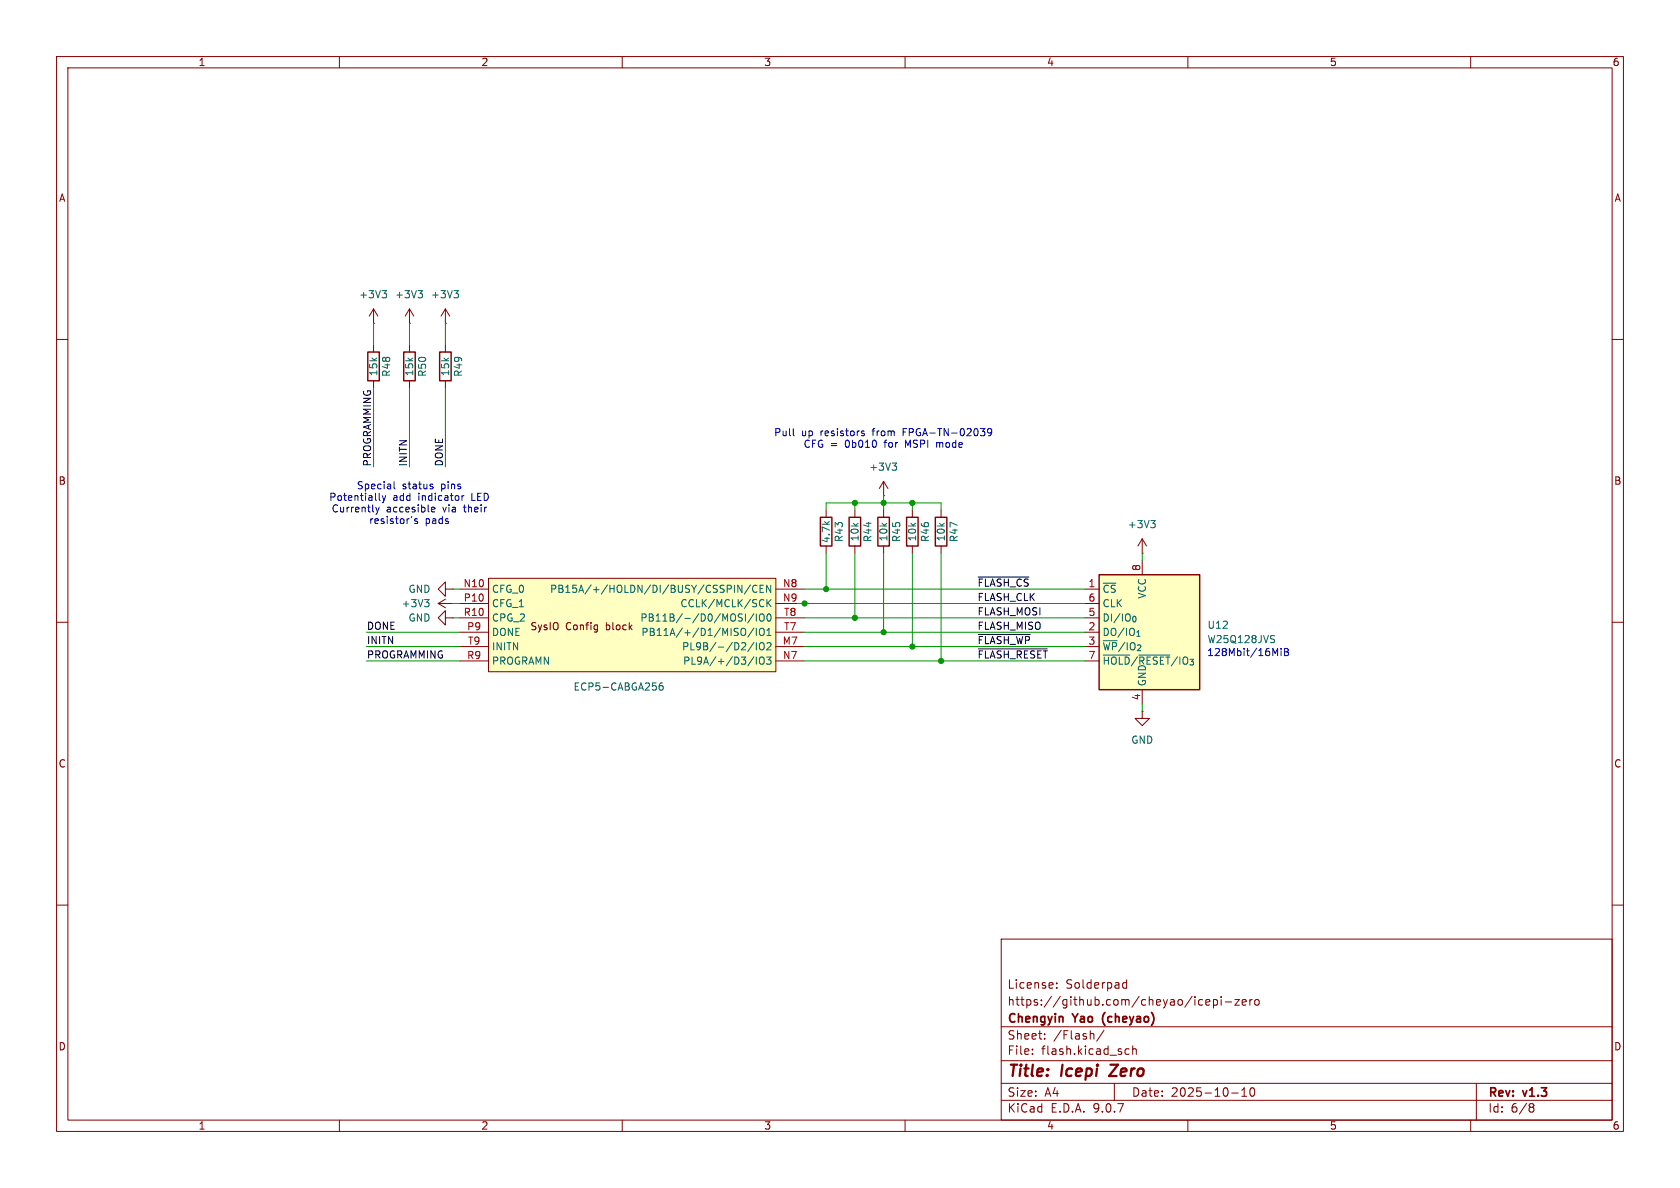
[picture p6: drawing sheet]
<svg xmlns="http://www.w3.org/2000/svg" width="297mm" height="210mm" viewBox="0 0 297 210" stroke-linecap="round" stroke-linejoin="round" font-family="sans-serif">
<g fill="none" stroke="#840000" stroke-width=".18">
<path d="M10 10h277v190h-277zM12 12h273v186h-273zM60 10v2M110 10v2M160 10v2M210 10v2M260 10v2M10 60h2M66 61v1.2M66 67.3v1.3M72.4 61v1.2M72.4 67.3v1.3"/>
<path d="M78.7 61v1.2M78.7 67.3v1.3M285 60h2M156.2 90.2v1.2M156.2 96.5v1.3M10 110h2M78.7 109.2v-1.2l-1.2 1.2 1.2 1.3v-1.3h1.3M80 109.2h.1M285 110h2M10 160h2M177 166h108v32h-108zM186.8 174.6v.1"/>
<path d="M186.8 173.8v.1M198.5 174.4l.2 .3 .5-.1M199.2 173.2v1.5M199.2 173.8l-.5-.1-.2 .3M212 177.6h.6M212 176.8h.6M213.2 177.2l.7-.1-.1-.3-.4-.1-.2 .2v.7h.6M214.5 176.8l.5-.1 .2 .3v.4l-.1 .2h-.6M214.5 176.7v1.5M215.9 176.2v.1M215.9 176.7v1M216.6 177.1h1.1"/>
<path d="M218.3 176.7h.8l-.8 1h.8M219.6 177.2l.7-.1-.1-.3-.4-.1-.2 .2 .1 .7h.5M221 176.7v1M221.4 176.7l-.3 .1-.1 .2M222 176.8l.3-.1 .3 .3v.4l-.3 .3-.3-.1-.2-.2v-.4zM285 160h2M60 198v2M110 198v2M160 198v2M177 194.5h108M177 191.5h108M177 187.5h108"/>
<path d="M177 181.5h108M182.5 186.3v.1M182.5 185.5v.1M184.7 183.6v.1M184.7 182.8v.1M193.2 182.7l.2 .2v.8M195.2 182.1l-1.3 2M197 191.5v3M199 186.3l.2 .1 .4-.1M199.6 185.5l-.4-.1-.2 .1M200.2 185.5l.3-.1 .3 .1 .1 .9M200.2 184.9v1.5"/>
<path d="M210 198v2M217.7 193.2h1.2M219.5 193.8h.9M219.5 192.7l.5-.4v1.5M221.1 192.4l.2-.1a.81 .81 0 0 1 .6 .6 .81 .81 0 0 1-.3 .8l-.1 .1a.81 .81 0 0 1-.4-1.4zM260 198v2M261 191.5v6.5M270.6 195.1l.4 .1 .2 .2-.3 .3M270.6 195.7h.3M270.9 195.7l.2 .2 .1 .4-.2 .2-.4 .1"/>
</g>
<path d="M197.6 188.2l-1.5 2h1.3" fill="none" stroke="#840000" stroke-width=".4"/>
<path d="M65 62.2h2.1v5.1h-2.1zM71.4 62.2h2v5.1h-2zM77.7 62.2h2.1v5.1h-2.1zM155.2 91.4h2v5.1h-2z" fill="none" stroke="#840000" stroke-width=".25"/>
<path d="M86.4 102.2h50.8v16.5h-50.8z" fill="#ffffc2"/>
<g fill="none" stroke="#840000" stroke-width=".18">
<path d="M66 57.2h.1M66 54.6l-.7 1.3M66 54.6l.8 1.3M66 54.6v2.6M72.4 57.2h.1M72.4 54.6l-.8 1.3M72.4 54.6l.8 1.3M72.4 54.6v2.6M78.7 57.2h.1M78.7 54.6l-.7 1.3M78.7 54.6l.8 1.3M78.7 54.6v2.6"/>
<path d="M146 90.2v1.2M146 96.5v1.3M151.1 90.2v1.2M151.1 96.5v1.3M77.5 106.7h2.5M77.5 106.7l1.2 .7M78.7 104.1v-1.2l-1.2 1.2 1.2 1.3v-1.3h1.3M78.7 105.9l-1.2 .8M80 106.7h.1M80 104.1h.1M81.3 104.1h5.1M81.3 106.7h5.1"/>
<path d="M81.3 109.2h5.1M81.3 111.8h5.1M81.3 114.3h5.1M81.3 116.8h5.1M86.4 102.2h50.8v16.5h-50.8zM105.5 110.5h.1M105.6 110.5v1.1M105.6 111.3h-.1M137.2 104.1h5M137.2 106.7h5M137.2 109.2h5M137.2 111.8h5"/>
<path d="M137.2 114.3h5M137.2 116.8h5M201.9 125.7v1.3h1.3l-1.3 1.3-1.2-1.3h1.2M201.9 125.7h.1"/>
</g>
<g fill="none" stroke="#006464" stroke-width=".18">
<path d="M67.6 51.4h.7l-.4 .5M68.1 51.9l.2 .2v.3l-.2 .2M73.9 51.4h.8l-.4 .5M74.4 51.9l.3 .2v.3l-.3 .2M80.3 51.4h.7l-.4 .5M80.8 51.9l.2 .2v.3l-.2 .2M75.1 106h.7l-.4 .5M75.6 106.5l.2 .2v.3l-.2 .3M131.2 103.4v1.3l-.8-1.3v1.3M131.7 111.1a.9 .9 0 0 1 0 1.2M131.8 108.5v1.3M132.7 103.4l-1.1 1.6"/>
<path d="M133.3 108.5l-1.1 1.6M133.3 111l-1.1 1.6M133.3 113.5l-1.1 1.7M133.3 116.1l-1.1 1.6M133.7 108.5v1.3M133.7 111.1v1.2M133.7 113.6v1.3M133.7 116.1v1.3M133.8 103.6a.6 .6 0 0 0-.8 .4 .6 .6 0 0 0 .6 .7l.2-.1M134.3 108.7l.3-.2a.43 .43 0 0 1 .5 .5v.4a.42 .42 0 0 1-.4 .4 .42 .42 0 0 1-.4-.4zM134.3 111.3l.3-.2a.43 .43 0 0 1 .5 .4v.4a.42 .42 0 0 1-.4 .5 .42 .42 0 0 1-.4-.5zM134.3 113.8l.3-.2a.43 .43 0 0 1 .5 .4v.5a.42 .42 0 0 1-.4 .4 .42 .42 0 0 1-.4-.4z"/>
<path d="M134.3 116.3l.3-.2a.43 .43 0 0 1 .5 .5v.4a.42 .42 0 0 1-.4 .4 .42 .42 0 0 1-.4-.4zM134.4 104.1h.4M135 103.4h-.6v1.3h.6M135.5 116.1h.8l-.4 .5 .3 .2v.5l-.1 .1-.6-.1M135.6 106v1.3M135.6 113.7l.5-.1 .2 .4-.8 .9h.8M135.6 112.3h.7M135.6 111.4l.3-.3v1.2M135.7 108.7l.2-.2a.68 .68 0 0 1 .4 .7 .68 .68 0 0 1-.4 .6l-.2-.1-.1-.4zM135.8 106.5l.5 .8M136.2 103.4v1.3l-.7-1.3v1.3M136.3 106l-.7 .7"/>
<path d="M117.1 120.7l-.3 .1a.86 .86 0 0 0 0 1.2l.4-.1v-.5l-.2-.2h-.2l-.3 .2"/>
</g>
<path d="M145 91.4h2.1v5.1h-2.1zM150.1 91.4h2v5.1h-2z" fill="none" stroke="#840000" stroke-width=".25"/>
<path d="M194.3 101.6h17.8v20.3h-17.8z" fill="#ffffc2"/>
<path d="M160.3 91.4h2v5.1h-2zM165.4 91.4h2v5.1h-2zM194.3 101.6h17.8v20.3h-17.8z" fill="none" stroke="#840000" stroke-width=".25"/>
<g fill="none" stroke="#840000" stroke-width=".18">
<path d="M156.2 87.6h.1M156.2 85.1l-.8 1.3M156.2 85.1l.8 1.3M156.2 85.1v2.5M161.3 90.2v1.2M161.3 96.5v1.3M166.4 90.2v1.2M166.4 96.5v1.3M201.9 97.8h.1M201.9 95.3v2.5M201.9 99.1v2.5M201.9 95.3l-.7 1.2"/>
<path d="M201.9 95.3l.8 1.2M191.8 104.1h2.5M191.8 106.7h2.5M191.8 109.2h2.5M191.8 111.8h2.5M191.8 114.3h2.5M191.8 116.8h2.5M201.9 121.9v2.6"/>
</g>
<path d="M157.7 81.9h.8l-.4 .4M158.3 82.3l.2 .3v.3l-.2 .2M203.4 92h.8l-.4 .5M204 92.5l.2 .2v.3l-.2 .3M195 115.8h4.8M201.3 115.8h5.5M224.8 112.3l.5 .1M225.1 113l.2 .2-.2 .4" fill="none" stroke="#006464" stroke-width=".18"/>
<path d="M172.9 102h9M172.9 114.7h12.3M172.9 112.2h9.2" fill="none" stroke="#0f0f0f" stroke-width=".18"/>
<g fill="none" stroke="#009600" stroke-width=".18">
<path d="M66 57.2v3.8M72.4 57.2v3.8M78.7 57.2v3.8M66 68.6v14M72.4 68.6v14M78.7 68.6v14M146 90.2v-1.3h20.4v1.3M146 97.8v6.3M151.1 88.9v1.3M151.1 97.8v11.4M156.2 87.6v2.6M156.2 97.8v14"/>
<path d="M161.3 88.9v1.3M161.3 97.8v16.5M166.4 97.8v19M201.9 97.8v1.3M64.8 114.3h16.5M64.8 111.8h16.5M64.8 116.8h16.5M80 104.1h1.3M80 109.2h1.3M80 106.7h1.3M141 106.7h50.8M142.2 114.3h49.6"/>
<path d="M142.2 111.8h49.6M142.2 116.8h49.6M142.2 104.1h49.6M142.2 109.2h49.6M201.9 124.5v1.2"/>
</g>
<g fill="none" stroke="#0000c2" stroke-width=".18">
<path d="M140.2 75.8v1l.2 .2M152.3 76.5l.5 .2v.1l-.2 .2h-.3M152.3 76.2h.5M165.6 78.2v.9M165.8 78.2l-.2 .2M173.3 75.8h.8l-.4 .4M173.9 76.2l.2 .3v.3l-.2 .2M175.3 76.3l-.2 .2h-.3l-.2-.2 .1-.5h.4l.2 .1a.84 .84 0 0 1-.3 1.1h-.3M66.4 89.7l.3 .8M66.7 90.5l-.3 .4M67 89.7l-.3 .8M67 87.2v1.1l.2 .2"/>
<path d="M67.6 87.6l.3 .9M67.9 88.5l-.3 .4M68.2 87.6l-.3 .9M69.7 85.1v1.1l.2 .2M72.8 91.3l-.1 .2M73.8 91.8l-.3-.1-.2 .2 .1 .2 .4 .1v.3h-.5M76.2 86l.3 .1 .1 .1-.2 .2h-.3M76.2 85.6h.3M76.3 90.1l.6-.1-.1-.3h-.3l-.2 .1 .1 .6h.4M81.7 87.6v.9M82 87.6l-.3 .3M225.4 115.5l.5-.9v1.3"/>
<path d="M226.5 114.6v.2M226.5 115.1v.8M227.1 114.6h.4l.2 .3-.2 .3 .2 .2 .1 .3-.2 .2h-.5zM227.1 115.2h.4"/>
</g>
<g fill="#009600" stroke="#009600" stroke-width=".18">
<circle cx="161.3" cy="88.9" r=".46"/>
<circle cx="142.2" cy="106.7" r=".46"/>
<circle cx="151.1" cy="109.2" r=".46"/>
<circle cx="166.4" cy="116.8" r=".46"/>
<circle cx="161.3" cy="114.3" r=".46"/>
<circle cx="151.1" cy="88.9" r=".46"/>
<circle cx="156.2" cy="88.9" r=".46"/>
<circle cx="156.2" cy="111.8" r=".46"/>
<circle cx="146" cy="104.1" r=".46"/>
</g>
<g font-size="2.8" fill="#840000">
<text x="178" y="190.9">Title:</text>
<text x="187.7" y="190.9">Icepi</text>
<text x="197.1" y="190.9">Zero</text>
</g>
<g font-size="2.1" fill="#840000">
<text x="178" y="178">https://github.com/cheyao/icepi-zero</text>
<text x="178" y="175">License:</text>
<text x="188.4" y="175">Solderpad</text>
<text x="178" y="184">Sheet:</text>
<text x="178" y="181.2">Chengyin</text>
<text x="186.2" y="184">/Flash/</text>
<text x="189.8" y="181.2">Yao</text>
<text x="195.6" y="181.2">(cheyao)</text>
<text x="178" y="186.7">File:</text>
<text x="184.1" y="186.7">flash.kicad_sch</text>
<text x="178" y="196.9">KiCad</text>
<text x="178" y="194.1">Size:</text>
<text x="184.7" y="194.1">A4</text>
<text x="185.7" y="196.9">E.D.A.</text>
<text x="193.3" y="196.9">9.0.7</text>
<text x="200" y="194.1">Date:</text>
<text x="207" y="194.1">2025-10-10</text>
<text x="263" y="194.3">Rev:</text>
<text x="263" y="196.9">Id:</text>
<text x="267.1" y="196.9">6/8</text>
<text x="269.4" y="194.3">v1.3</text>
</g>
<g font-size="1.8" fill="#840000">
<text x="35" y="11.9">1</text>
<text x="85" y="11.9">2</text>
<text x="135" y="11.9">3</text>
<text x="185" y="11.9">4</text>
<text x="235" y="11.9">5</text>
<text x="285" y="11.9">6</text>
<text x="10.3" y="35.9">A</text>
<text x="285.3" y="35.9">A</text>
<text x="10.3" y="85.9">B</text>
<text x="285.3" y="85.9">B</text>
<text x="93.7" y="111.6">SysIO</text>
<text x="100" y="111.6">Config</text>
<text x="107.2" y="111.6">block</text>
<text x="10.3" y="135.9">C</text>
<text x="285.3" y="135.9">C</text>
<text x="10.3" y="185.9">D</text>
<text x="285.3" y="185.9">D</text>
<text x="35" y="199.9">1</text>
<text x="85" y="199.9">2</text>
<text x="135" y="199.9">3</text>
<text x="185" y="199.9">4</text>
<text x="235" y="199.9">5</text>
<text x="285" y="199.9">6</text>
</g>
<g font-size="1.8" fill="#006464">
<text x="63.4" y="52.9">+3V3</text>
<text x="69.7" y="52.9">+3V3</text>
<text x="76.1" y="52.9">+3V3</text>
<text x="66.9" y="66.6" transform="rotate(-90 66.9 66.6)">15k</text>
<text x="69.2" y="66.7" transform="rotate(-90 69.2 66.7)">R48</text>
<text x="73.3" y="66.6" transform="rotate(-90 73.3 66.6)">15k</text>
<text x="75.5" y="66.7" transform="rotate(-90 75.5 66.7)">R50</text>
<text x="79.6" y="66.6" transform="rotate(-90 79.6 66.6)">15k</text>
<text x="81.9" y="66.7" transform="rotate(-90 81.9 66.7)">R49</text>
<text x="153.6" y="83.4">+3V3</text>
<text x="149.2" y="95.9" transform="rotate(-90 149.2 95.9)">R43</text>
<text x="152" y="95.8" transform="rotate(-90 152 95.8)">10k</text>
<text x="154.3" y="95.9" transform="rotate(-90 154.3 95.9)">R44</text>
<text x="157.1" y="95.8" transform="rotate(-90 157.1 95.8)">10k</text>
<text x="159.4" y="95.9" transform="rotate(-90 159.4 95.9)">R45</text>
<text x="162.2" y="95.8" transform="rotate(-90 162.2 95.8)">10k</text>
<text x="164.4" y="95.9" transform="rotate(-90 164.4 95.9)">R46</text>
<text x="167.2" y="95.8" transform="rotate(-90 167.2 95.8)">10k</text>
<text x="169.5" y="95.9" transform="rotate(-90 169.5 95.9)">R47</text>
<text x="199.3" y="93.6">+3V3</text>
<text x="146.9" y="96.1" transform="rotate(-90 146.9 96.1)">4.7k</text>
<text x="70.9" y="107.5">+3V3</text>
<text x="72.1" y="105">GND</text>
<text x="86.9" y="105">CFG_0</text>
<text x="86.9" y="107.5">CFG_1</text>
<text x="97.1" y="105">PB15A/+/HOLDN/DI/BUSY/CSSPIN/CEN</text>
<text x="120.2" y="107.5">CCLK/MCLK/SCK</text>
<text x="194.8" y="105">~{CS}</text>
<text x="194.8" y="107.5">CLK</text>
<text x="202.8" y="105.9" transform="rotate(-90 202.8 105.9)">VCC</text>
<text x="72.1" y="110.1">GND</text>
<text x="86.9" y="110.1">CPG_2</text>
<text x="86.9" y="112.6">DONE</text>
<text x="113.1" y="110.1">PB11B/-/D0/MOSI/IO0</text>
<text x="113.3" y="112.6">PB11A/+/D1/MISO/IO1</text>
<text x="194.8" y="110.1">DI/IO_{0}</text>
<text x="194.8" y="112.6">DO/IO_{1}</text>
<text x="213.4" y="111.4">U12</text>
<text x="213.4" y="113.9">W25Q128JVS</text>
<text x="86.9" y="115.2">INITN</text>
<text x="86.9" y="117.7">PROGRAMN</text>
<text x="120.5" y="115.2">PL9B/-/D2/IO2</text>
<text x="120.7" y="117.7">PL9A/+/D3/IO3</text>
<text x="194.8" y="115.2">~{WP}/IO_{2}</text>
<text x="194.8" y="117.7">~{HOLD}/~{RESET}/IO_{3}</text>
<text x="101.3" y="122.3">ECP5-CABGA256</text>
<text x="202.8" y="121.4" transform="rotate(-90 202.8 121.4)">GND</text>
<text x="199.9" y="131.7">GND</text>
</g>
<g font-size="1.8" fill="#0000c2">
<text x="136.8" y="77.3">Pull</text>
<text x="141.7" y="77.3">up</text>
<text x="145.1" y="77.3">resistors</text>
<text x="154.5" y="77.3">from</text>
<text x="160.1" y="77.3">FPGA-TN-02039</text>
<text x="142" y="79.4">CFG =</text>
<text x="149.5" y="79.4">0b010</text>
<text x="156.7" y="79.4">for</text>
<text x="160.5" y="79.4">MSPI</text>
<text x="166.2" y="79.4">mode</text>
<text x="58.1" y="88.7">Potentially</text>
<text x="63" y="86.7">Special</text>
<text x="69.4" y="88.7">add</text>
<text x="71.1" y="86.7">status</text>
<text x="74.1" y="88.7">indicator</text>
<text x="78.1" y="86.7">pins</text>
<text x="83.6" y="88.7">LED</text>
<text x="58.5" y="90.8">Currently</text>
<text x="65.2" y="92.8">resistor's</text>
<text x="68.3" y="90.8">accesible</text>
<text x="75.2" y="92.8">pads</text>
<text x="78.4" y="90.8">via</text>
<text x="82.3" y="90.8">their</text>
<text x="213.3" y="116.2">128Mbit/16MiB</text>
</g>
<g font-size="1.8" fill="#0f0f0f">
<text x="65.7" y="82.6" transform="rotate(-90 65.7 82.6)">PROGRAMMING</text>
<text x="72" y="82.6" transform="rotate(-90 72 82.6)">INITN</text>
<text x="78.4" y="82.6" transform="rotate(-90 78.4 82.6)">DONE</text>
<text x="172.7" y="103.8">~{FLASH_CS}</text>
<text x="172.7" y="106.3">FLASH_CLK</text>
<text x="64.8" y="111.4">DONE</text>
<text x="64.8" y="114">INITN</text>
<text x="172.7" y="114">~{FLASH_WP}</text>
<text x="172.7" y="111.4">FLASH_MISO</text>
<text x="172.7" y="108.9">FLASH_MOSI</text>
<text x="64.8" y="116.5">PROGRAMMING</text>
<text x="172.7" y="116.5">~{FLASH_RESET}</text>
</g>
<g font-size="1.8" fill="#a90000">
<text x="201.7" y="101" transform="rotate(-90 201.7 101)">8</text>
<text x="81.8" y="103.9">N10</text>
<text x="81.9" y="106.4">P10</text>
<text x="138.3" y="103.9">N8</text>
<text x="138.3" y="106.4">N9</text>
<text x="192.3" y="103.9">1</text>
<text x="192.3" y="106.4">6</text>
<text x="81.9" y="109">R10</text>
<text x="82.5" y="111.5">P9</text>
<text x="138.5" y="109">T8</text>
<text x="138.5" y="111.5">T7</text>
<text x="192.3" y="109">5</text>
<text x="192.3" y="111.5">2</text>
<text x="82.5" y="116.6">R9</text>
<text x="82.6" y="114">T9</text>
<text x="138.3" y="114">M7</text>
<text x="138.3" y="116.6">N7</text>
<text x="192.3" y="114">3</text>
<text x="192.3" y="116.6">7</text>
<text x="201.7" y="123.9" transform="rotate(-90 201.7 123.9)">4</text>
</g>
</svg>
